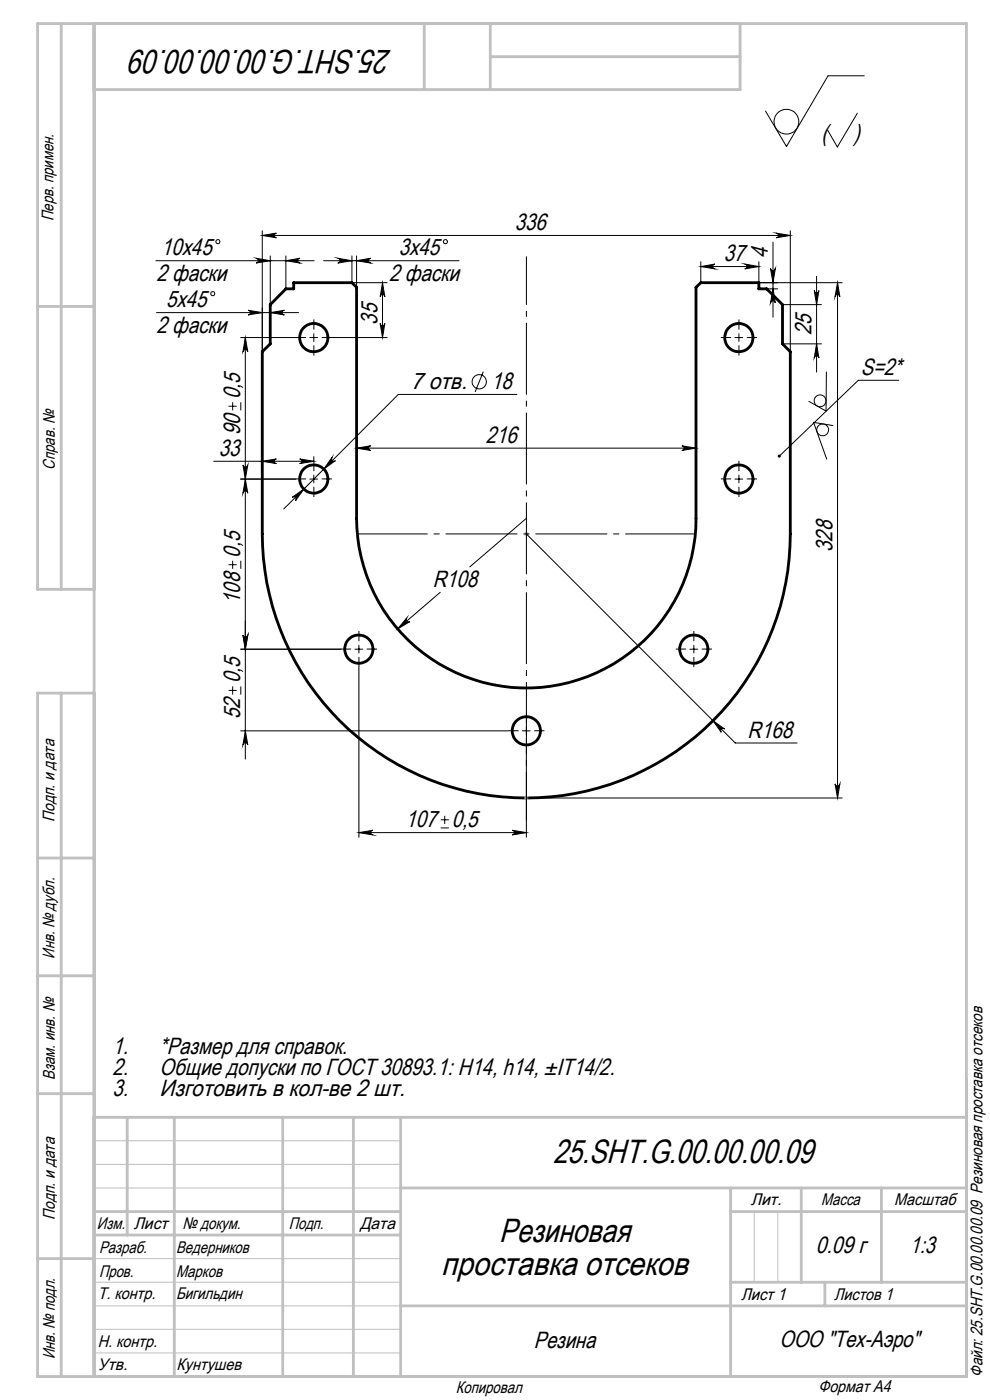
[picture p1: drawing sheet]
<svg xmlns="http://www.w3.org/2000/svg" width="210mm" height="297mm" viewBox="0 0 210 297" stroke-linecap="round" stroke-linejoin="round" font-family="sans-serif">
<g fill="none" stroke="#000" stroke-width=".6">
<path d="M60.6 61.3h1.7v-1.3h12.3l1 1v49a36 36 0 0 0 36 36 36 36 0 0 0 36-36v-49l1.1-1h12.3v1.3h1.6l3.4 3.3v8.4l1.6 1.6v38.7a56 56 0 0 1-56 56 56 56 0 0 1-56-56v-38.7l1.7-1.6v-8.4z"/>
<circle cx="66.6" cy="71.6" r="3"/>
<circle cx="156.7" cy="71.6" r="3"/>
<circle cx="66.6" cy="101.6" r="3"/>
<circle cx="156.7" cy="101.6" r="3"/>
<circle cx="76.1" cy="137.7" r="3"/>
<circle cx="147.2" cy="137.7" r="3"/>
<circle cx="111.7" cy="155" r="3"/>
</g>
<g fill="none" stroke="#000" stroke-width=".21">
<path d="M183.3 16.1h-7.7l-8.8 15-4.4-7.5M181.9 24l-4.3 7.2-2.1-3.6M33.1 55.3h33.5M54.3 54.8l3 .5-3 .5a.51 .51 0 0 0 .5-.5 .51 .51 0 0 0-.5-.5zM55.6 49.9l3-.4a.49 .49 0 0 0-.4 .4 .49 .49 0 0 0 .4 .5zM55.6 49v25.6M55.6 49.9h112M57.3 54.3v10.3M60.6 55.3l3-.5a.51 .51 0 0 0-.4 .5 .51 .51 0 0 0 .4 .5zM60.6 54.3v7M68.7 55.3h28.7M71.6 54.8l3 .5-3 .5a.51 .51 0 0 0 .5-.5 .51 .51 0 0 0-.5-.5z"/>
<path d="M74.6 54.3v5.7h7.5M75.6 55.3l3-.5a.51 .51 0 0 0-.4 .5 .51 .51 0 0 0 .4 .5zM75.6 54.3v6.7M81.1 60l.5 3a.49 .49 0 0 0-.5-.5 .49 .49 0 0 0-.5 .5zM81.1 60v11.6M148.7 56.5l3-.5a.51 .51 0 0 0-.5 .5 .51 .51 0 0 0 .5 .5zM148.7 55.5v4.5M148.7 56.5h12.3M158 56l3 .5-3 .5a.51 .51 0 0 0 .4-.5 .51 .51 0 0 0-.4-.5zM161 55.5v4.5h17.6M163.4 57a.51 .51 0 0 0 .6 .4 .51 .51 0 0 0 .5-.4l-.5 3zM164 51.4v15.9"/>
<path d="M164.6 49.5l3 .4-3 .5a.49 .49 0 0 0 .5-.5 .49 .49 0 0 0-.5-.4zM167.6 49v25.6M173.2 58.6v20.3M177.7 60l.5 3a.51 .51 0 0 0-.6-.5 .51 .51 0 0 0-.5 .5zM177.7 60v109.3M33.2 66.3h30.1M51 71.6h11.7M52 71.6l.6 3a.51 .51 0 0 0-.5-.5 .51 .51 0 0 0-.6 .5zM52 71.6v89.4M52.6 65.8l3 .5-3 .5a.49 .49 0 0 0 .5-.5 .49 .49 0 0 0-.5-.5zM57.3 66.3l3-.5a.49 .49 0 0 0-.5 .5 .49 .49 0 0 0 .5 .5zM65.7 71.6h1.7"/>
<path d="M66.6 70.8v1.7M70.4 71.6h11.7M80.6 68.6a.49 .49 0 0 0 .5 .5 .49 .49 0 0 0 .5-.5l-.5 3zM102.5 78.8l-1.7 4.3M155.9 71.6h1.7M156.7 70.8v1.7M162.6 61.3h2.4M164 61.3l.5 3a.51 .51 0 0 0-.5-.5 .51 .51 0 0 0-.6 .5zM166 64.6h8.2M166 73h8.2M172.7 61.6a.49 .49 0 0 0 .5 .5 .49 .49 0 0 0 .5-.5l-.5 3zM173.2 73l.5 2.9a.49 .49 0 0 0-.5-.4 .49 .49 0 0 0-.5 .4z"/>
<path d="M175.3 78.9l-.1 8.3-3.6-2M45.3 97.9h21.3M48.5 86.2h1.7M49.4 85.3v1.8M51.1 85.3v1.8M51.5 98.6a.51 .51 0 0 0 .6 .5 .51 .51 0 0 0 .5-.5l-.6 3zM55.6 97.9l3-.5a.49 .49 0 0 0-.4 .5 .49 .49 0 0 0 .4 .5zM63.6 97.4l3 .5-3 .5a.49 .49 0 0 0 .4-.5 .49 .49 0 0 0-.4-.5zM66.6 96.9v.9M70.4 97a.5 .5 0 0 0 .1 .7 .5 .5 0 0 0 .7 0l-2.5 1.8zM75.6 95.1l3-.5a.49 .49 0 0 0-.4 .5 .49 .49 0 0 0 .4 .5zM75.6 95.1h72"/>
<path d="M109.6 83.7h-25.1l-24.3 24.3M144.6 94.6l3 .5-3 .5a.49 .49 0 0 0 .5-.5 .49 .49 0 0 0-.5-.5zM176.7 90.3l-4.1-.7 2.8 7.8M190.6 80.7h-8.5l-16.8 16.1M48.5 119.8h1.7M49.4 119v1.7M51 101.6h11.7M51.1 119v1.7M52 101.6l.6 3a.51 .51 0 0 0-.5-.4 .51 .51 0 0 0-.6 .4zM62 105.5l2.5-1.8-1.8 2.5a.5 .5 0 0 0 0-.7 .5 .5 0 0 0-.7 0zM65.7 101.6h1.7M66.6 100.8v1.6"/>
<path d="M111.7 113.3l44.3 44.3h13.1M111.7 110l-12 10.3M155.9 101.6h1.7M156.7 100.8v1.6M51 137.7h21.3M51.5 134.7a.51 .51 0 0 0 .6 .5 .51 .51 0 0 0 .5-.5l-.6 3zM75.3 137.7h1.6M76.1 136.9v1.6M86.3 131.1a.51 .51 0 0 0 0 .7 .51 .51 0 0 0 .7 .1l-2.7 1.5zM93.4 125.7l-9.1 7.7M146.3 137.7h1.7M147.2 136.9v1.6"/>
<path d="M48.5 146.5h1.7M49.4 145.6v1.8M51 155h56.8M51.1 145.6v1.8M52 155l.6 3a.51 .51 0 0 0-.5-.4 .51 .51 0 0 0-.6 .4zM76.1 141.5v36.1M110.8 155h1.7M111.7 154.2v1.7M111.7 158.9v18.7M151.2 152.9l2.5 1.8a.5 .5 0 0 0-.7 0 .5 .5 0 0 0 0 .7zM76.1 176.6l3-.5a.49 .49 0 0 0-.5 .5 .49 .49 0 0 0 .5 .5zM76.1 176.6h35.6"/>
<path d="M93.5 175.6h1.7M93.5 173.9h1.7M94.3 173.1v1.7M108.7 176.1l3 .5-3 .5a.49 .49 0 0 0 .4-.5 .49 .49 0 0 0-.4-.5zM111.7 169.3h66.9M177.1 166.3a.51 .51 0 0 0 .5 .5 .51 .51 0 0 0 .6-.5l-.5 3z"/>
<circle cx="166.8" cy="25.8" r="2.62"/>
<circle cx="46.2" cy="51.3" r=".43"/>
<circle cx="94.5" cy="51.3" r=".43"/>
<circle cx="45.1" cy="62.3" r=".43"/>
<circle cx="101.7" cy="81" r="1.52"/>
<circle cx="174" cy="85" r="1.26"/>
<circle cx="174.5" cy="91.2" r="1.24"/>
</g>
<g fill="none" stroke="#c0c0c0" stroke-width=".21">
<path d="M111.2 113.3h.9M111.3 112.9l.7 .7M111.7 112.8v1M112 112.9l-.7 .7M111.2 169.3h.9M111.3 168.9l.7 .7M111.7 168.8v1M112 168.9l-.7 .7M20 242h65M20 247h65M20 252h65M160 257v15"/>
<path d="M165 257v15M20 277h65M20 272h65M20 267h65M20 287h65M20 282h65"/>
</g>
<path d="M111.7 54.4v119.6" fill="none" stroke="#000" stroke-width=".21" stroke-dasharray="15.2 1.3 1.3 1.3" stroke-dashoffset="4.9" stroke-linecap="butt"/>
<g fill="none" stroke="#000" stroke-width=".21" stroke-dasharray="15.2 1.3 1.3 1.3" stroke-linecap="butt">
<path d="M64.9 71.6h-2.2M66.6 69.9v-2.1M66.6 73.3v2.1M68.2 71.6h2.2M155.1 71.6h-2.2M156.7 69.9v-2.1M156.7 73.3v2.1M158.4 71.6h2.2M66.6 99.9v-2.1M156.7 99.9v-2.1M64.9 101.6h-2.2M66.6 103.3v2.1"/>
<path d="M68.2 101.6h2.2M155.1 101.6h-2.2M156.7 103.3v2.1M158.4 101.6h2.2M74.5 137.7h-2.2M76.1 136v-2.1M76.1 139.4v2.1M77.8 137.7h2.2M145.5 137.7h-2.1M147.2 136v-2.1M147.2 139.4v2.1M148.9 137.7h2.1"/>
<path d="M110 155h-2.2M111.7 153.4v-2.2M111.7 156.7v2.2M113.3 155h2.2"/>
</g>
<path d="M75.8 113.3h71.7" fill="none" stroke="#000" stroke-width=".21" stroke-dasharray="15.2 1.3 1.3 1.3" stroke-dashoffset=".3" stroke-linecap="butt"/>
<g fill="none" stroke="#c0c0c0" stroke-width=".6">
<path d="M13 5v120M20 5v287M90 5v14M104 5v14M104 12h53M157 5v14h-137M8 65h12M20 125h-12v-120h197v287h-197v-145h12M13 147v145M8 182h12M8 207h12M8 232h12"/>
<path d="M20 237h185M27 237v25M37 237v55M60 237v55M75 237v55M85 237v55M20 257h65M85 252h120M155 252v40M155 257h50M170 252v20M187 252v20"/>
<path d="M8 267h12M20 262h65M85 277h120M155 272h50M175 272v5"/>
</g>
<g fill="#000">
<path d="M164.6 49.5l3 .4-3 .5a.49 .49 0 0 0 .5-.5 .49 .49 0 0 0-.5-.4zM55.6 49.9l3-.4a.49 .49 0 0 0-.4 .4 .49 .49 0 0 0 .4 .5zM144.6 94.6l3 .5-3 .5a.49 .49 0 0 0 .5-.5 .49 .49 0 0 0-.5-.5zM75.6 95.1l3-.5a.49 .49 0 0 0-.4 .5 .49 .49 0 0 0 .4 .5zM75.6 55.3l3-.5a.51 .51 0 0 0-.4 .5 .51 .51 0 0 0 .4 .5zM71.6 54.8l3 .5-3 .5a.51 .51 0 0 0 .5-.5 .51 .51 0 0 0-.5-.5zM60.6 55.3l3-.5a.51 .51 0 0 0-.4 .5 .51 .51 0 0 0 .4 .5zM54.3 54.8l3 .5-3 .5a.51 .51 0 0 0 .5-.5 .51 .51 0 0 0-.5-.5zM108.7 176.1l3 .5-3 .5a.49 .49 0 0 0 .4-.5 .49 .49 0 0 0-.4-.5zM76.1 176.6l3-.5a.49 .49 0 0 0-.5 .5 .49 .49 0 0 0 .5 .5zM158 56l3 .5-3 .5a.51 .51 0 0 0 .4-.5 .51 .51 0 0 0-.4-.5zM148.7 56.5l3-.5a.51 .51 0 0 0-.5 .5 .51 .51 0 0 0 .5 .5z"/>
<path d="M57.3 66.3l3-.5a.49 .49 0 0 0-.5 .5 .49 .49 0 0 0 .5 .5zM52.6 65.8l3 .5-3 .5a.49 .49 0 0 0 .5-.5 .49 .49 0 0 0-.5-.5zM63.6 97.4l3 .5-3 .5a.49 .49 0 0 0 .4-.5 .49 .49 0 0 0-.4-.5zM55.6 97.9l3-.5a.49 .49 0 0 0-.4 .5 .49 .49 0 0 0 .4 .5z"/>
<path d="M51.5 98.6a.51 .51 0 0 0 .6 .5 .51 .51 0 0 0 .5-.5l-.6 3zM52 71.6l.6 3a.51 .51 0 0 0-.5-.5 .51 .51 0 0 0-.6 .5zM164 61.3l.5 3a.51 .51 0 0 0-.5-.5 .51 .51 0 0 0-.6 .5zM163.4 57a.51 .51 0 0 0 .6 .4 .51 .51 0 0 0 .5-.4l-.5 3zM52 155l.6 3a.51 .51 0 0 0-.5-.4 .51 .51 0 0 0-.6 .4zM51.5 134.7a.51 .51 0 0 0 .6 .5 .51 .51 0 0 0 .5-.5l-.6 3z"/>
<path d="M52 101.6l.6 3a.51 .51 0 0 0-.5-.4 .51 .51 0 0 0-.6 .4zM51.5 134.7a.51 .51 0 0 0 .6 .5 .51 .51 0 0 0 .5-.5l-.6 3zM81.1 60l.5 3a.49 .49 0 0 0-.5-.5 .49 .49 0 0 0-.5 .5zM80.6 68.6a.49 .49 0 0 0 .5 .5 .49 .49 0 0 0 .5-.5l-.5 3zM172.7 61.6a.49 .49 0 0 0 .5 .5 .49 .49 0 0 0 .5-.5l-.5 3zM173.2 73l.5 2.9a.49 .49 0 0 0-.5-.4 .49 .49 0 0 0-.5 .4z"/>
<path d="M62 105.5a.5 .5 0 0 1 .7 0 .5 .5 0 0 1 0 .7l1.8-2.5zM70.4 97l-1.7 2.5 2.5-1.8a.5 .5 0 0 1-.8 0 .5 .5 0 0 1 0-.7zM151.2 152.9l1.8 2.5a.5 .5 0 0 1 0-.7 .5 .5 0 0 1 .7 0zM86.3 131.1l-2 2.3 2.7-1.5a.52 .52 0 0 1-.7-.1 .52 .52 0 0 1 0-.7zM165 96.6l.1 .4 .2-.2-.2 .2a.33 .33 0 0 0 .5-.1 .33 .33 0 0 0-.1-.5 .33 .33 0 0 0-.5 .2z"/>
<path d="M177.1 166.3a.51 .51 0 0 0 .5 .5 .51 .51 0 0 0 .6-.5l-.5 3zM177.7 60l.5 3a.51 .51 0 0 0-.6-.5 .51 .51 0 0 0-.5 .5z"/>
</g>
<g font-size="7.1">
<text x="83.1" y="10.6" transform="rotate(-180 83.1 10.6)">25.SHT.G.00.00.00.09</text>
<text x="117.3" y="246.8">25.SHT.G.00.00.00.09</text>
<text x="105.9" y="263.4">Резиновая</text>
<text x="93.6" y="270.4">проставка отсеков</text>
</g>
<g font-size="5.1">
<text x="174.2" y="29.9">(</text>
<text x="181" y="29.9">)</text>
</g>
<g font-size="5">
<text x="109.2" y="48.9">336</text>
<text x="33.2" y="59.6">2 фаски</text>
<text x="34.2" y="54.2">10х45</text>
<text x="82.6" y="59.6">2 фаски</text>
<text x="84.6" y="54.2">3х45</text>
<text x="153.5" y="55.4">37</text>
<text x="162.9" y="54.6" transform="rotate(-90 162.9 54.6)">4</text>
<text x="35.3" y="65.2">5х45</text>
<text x="33.2" y="70.6">2 фаски</text>
<text x="80.1" y="68.8" transform="rotate(-90 80.1 68.8)">35</text>
<text x="172.2" y="71.1" transform="rotate(-90 172.2 71.1)">25</text>
<text x="87.2" y="82.6">7 отв.</text>
<text x="104.2" y="82.6">18</text>
<text x="182.6" y="79.6">S=2*</text>
<text x="51" y="84.7" transform="rotate(-90 51 84.7)">0,5</text>
<text x="51" y="92.3" transform="rotate(-90 51 92.3)">90</text>
<text x="103" y="94">216</text>
<text x="46.5" y="96.8">33</text>
<text x="51" y="118.3" transform="rotate(-90 51 118.3)">0,5</text>
<text x="176.6" y="117.1" transform="rotate(-90 176.6 117.1)">328</text>
<text x="91.8" y="124.6">R108</text>
<text x="51" y="128.1" transform="rotate(-90 51 128.1)">108</text>
<text x="51" y="145" transform="rotate(-90 51 145)">0,5</text>
<text x="51" y="152.6" transform="rotate(-90 51 152.6)">52</text>
<text x="158.6" y="156.5">R168</text>
<text x="86" y="175.5">107</text>
<text x="95.8" y="175.5">0,5</text>
<text x="23.9" y="223.6">1.</text>
<text x="33.9" y="223.6">*Размер для справок.</text>
<text x="23.9" y="228.1">2.</text>
<text x="23.9" y="232.6">3.</text>
<text x="33.9" y="228.1">Общие допуски по ГОСТ 30893.1: Н14, h14, ±IT14/2.</text>
<text x="33.9" y="232.6">Изготовить в кол-ве 2 шт.</text>
<text x="173" y="265.9">0.09 г</text>
<text x="193" y="265.9">1:3</text>
<text x="113.2" y="285.9">Резина</text>
<text x="165.3" y="285.8">ООО &quot;Тех-Аэро&quot;</text>
</g>
<g font-size="3.6">
<text x="11.4" y="46.9" transform="rotate(-90 11.4 46.9)">Перв. примен.</text>
<text x="11.6" y="99.6" transform="rotate(-90 11.6 99.6)">Справ. №</text>
<text x="11.5" y="174.4" transform="rotate(-90 11.5 174.4)">Подп. и дата</text>
<text x="11.6" y="203.4" transform="rotate(-90 11.6 203.4)">Инв. № дубл.</text>
<text x="11.6" y="229" transform="rotate(-90 11.6 229)">Взам. инв. №</text>
<text x="159.2" y="255.7">Лит.</text>
<text x="174.2" y="255.7">Масса</text>
<text x="189.7" y="255.7">Масштаб</text>
<text x="11.7" y="258.8" transform="rotate(-90 11.7 258.8)">Подп. и дата</text>
<text x="20.6" y="260.6">Изм.</text>
<text x="28.4" y="260.6">Лист</text>
<text x="38.7" y="260.6">№ докум.</text>
<text x="61.3" y="260.7">Подп.</text>
<text x="76.4" y="260.7">Дата</text>
<text x="21" y="265.7">Разраб.</text>
<text x="37.4" y="265.7">Ведерников</text>
<text x="20.7" y="275.5">Т. контр.</text>
<text x="21" y="270.9">Пров.</text>
<text x="37.4" y="275.5">Бигильдин</text>
<text x="37.4" y="270.9">Марков</text>
<text x="157.2" y="275.7">Лист 1</text>
<text x="176.9" y="275.7">Листов 1</text>
<text x="20.7" y="285.8">Н. контр.</text>
<text x="11.6" y="288.4" transform="rotate(-90 11.6 288.4)">Инв. № подл.</text>
<text x="20.7" y="290.5">Утв.</text>
<text x="37.4" y="290.5">Кунтушев</text>
<text x="208.4" y="292.1" transform="rotate(-90 208.4 292.1)">Файл: 25.SHT.G.00.00.00.09 Резиновая проставка отсеков</text>
<text x="96.7" y="295.4">Копировал</text>
<text x="173.6" y="295.2">Формат A4</text>
</g>
</svg>
